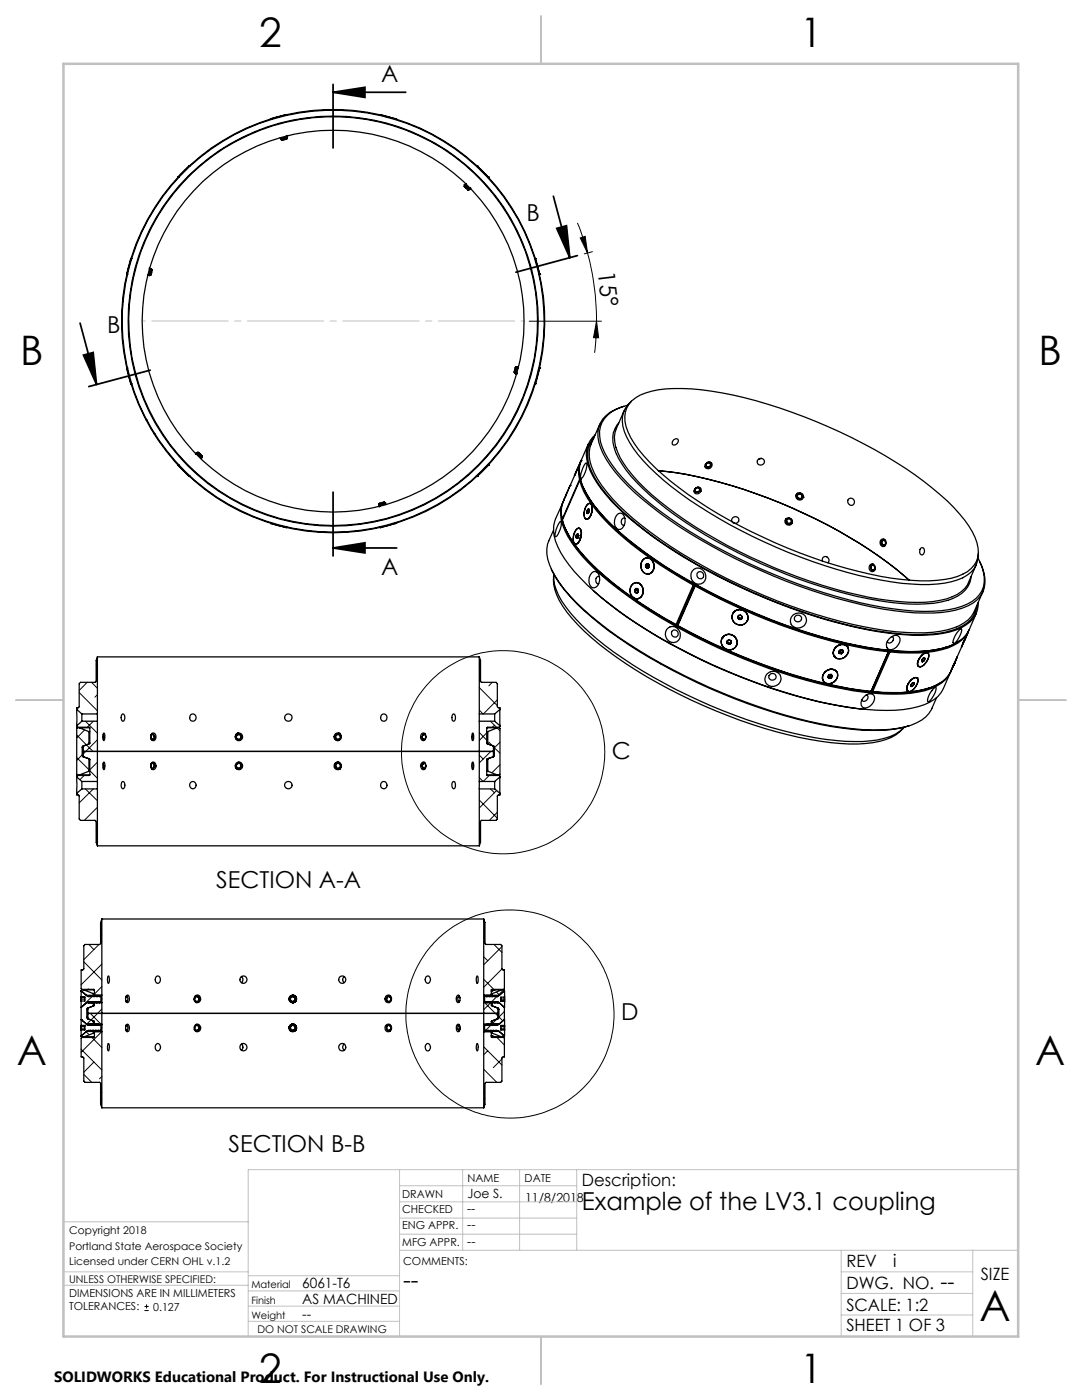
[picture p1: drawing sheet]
<svg xmlns="http://www.w3.org/2000/svg" width="216mm" height="279mm" viewBox="0 0 216 279" stroke-linecap="round" stroke-linejoin="round" font-family="sans-serif">
<g fill="none" stroke="#000" stroke-width=".2">
<path d="M115.2 44.5l2 6M115.8 47.5l1-.3 .4 3.3zM117.2 50.5a52.8 52.8 0 0 1 1.8 13.6M118.2 50.2l-1.6 .5M105.6 64.1h14.4M119 64.1l.5 3.3h-1.1zM119 64.1v2.4l-.4 3.9M15.8 138.2l3.6 3.7M17.4 136.2l-1.6 1.6M18.3 136.2l1.1 1.2M19.2 132.6l.2 .3M19.4 138.6l-.5 .5"/>
<path d="M95.6 137.2l3.6 3.6M95.6 132.8l.3 .2M95.9 134.1l-.3 .2M98.2 136.2l-.7 .7M99.2 139.7l-2.8 2.8M15.3 146.7l3.3 3.3M15.3 151.2l2.4 2.4M16.4 150.6l-1.1 1.2M16.8 154.8l-.9 .8M16.9 145.7l-1.6 1.6M17 157.4l2.4 2.4M17 143.9l2.4 2.4"/>
<path d="M17.7 153.8l-.1 .2M17.9 153.8l1.5 1.5M18.6 157.4l-2.8 2.8M18.6 143.9l-1.2 1.2M19.4 147.6l-2.8 2.9M19.4 152.1l-1.5 1.5M95.6 159.7l3.6 3.6M95.6 150.7l.8 .8M95.6 146.2l1.5 1.5M95.6 141.7l.8 .8M97.1 146.3l-1.5 1.5M97.4 145.9l-.1 .2"/>
<path d="M97.5 148.1l1 .9M97.6 154.8l-1.2 1.2-.8-.8M97.9 157.4l.8 .8M97.9 143.9l1.2 1.2M97.9 150l-2.3 2.3M98.6 149.2l1.2 1.1M98.7 144.7l-.5 .4M99.1 157.8l-3.5 3.5M99.2 145.3l.6 .5M99.7 141.3l.1 .1M99.8 148.1l-1.2 1.2M99.8 152.6l-1.7 1.6"/>
<path d="M19.2 164l.2 .3M19.4 161.1l-2.6 2.6M19.4 165.6l-.2 .2M95.6 168.7h.1M95.9 165.5l-.3 .2M99.2 162.1l-1.6 1.6M16.7 191.9l3.6 3.7M17.6 197.3l.1 .1M17.7 188.5l1 1M18.5 198.8l-2.3 2.2M18.5 198.3l.1 .1M18.6 198.6h.1"/>
<path d="M18.8 198.6h.1M19.8 188.5l-3.1 3M20.1 186.3l.2 .3M20.3 183.4h.1M20.3 187.9l-.2 .3M20.3 192.4l-4.1 4.1M20.3 196.9l-1.5 1.5M96.5 195.4l2 2M96.5 191l.8 .7M96.6 183.5l-.1 .1M96.8 187.8l-.3 .2M98.1 200l-.1 .1"/>
<path d="M98.6 188.5l1.6 1.6M99.1 198l.5 .5M99.2 198.8l-1.1 1.1M100.2 188.9l-3.7 3.6M100.2 193.4l-3.7 3.6M100.5 197.6l-1.1 1M16.2 209.4l4.1 4.1M16.7 214.4l1.6 1.6M17.2 205.9l.6 .6M18 202.2l2.1 2.2M18.3 207l2 2.1M18.7 211.9l-2 2.1"/>
<path d="M20.1 217.8l.2 .2M20.3 205.9l-4.1 4.1M20.3 201.4l-3.4 3.4M20.3 219.3l-.2 .3M20.3 214.8l-.4 .5M96.5 217.9l.3 .3M96.5 213.4l2.6 2.6M96.5 208.9l3.7 3.6M96.6 205.9l-.1 .1M96.7 200.1l2.6 2.6M96.8 219.2l-.3 .3M97.3 209.7l-.8 .8"/>
<path d="M97.9 200.1l-1.4 1.4M98 204.6l-1.1 1M98 205.9h.1M99.2 207l1.4 1.6M99.3 203.2l-1.1 1.1M99.6 203l.7 .7M100.2 211.3l-1.8 1.8M100.6 210.9h.1M100.6 201.9l-1 1.1M100.7 206.3l-.6 .6M28.8 261.5h.9M28.8 260.7h.9"/>
<path d="M29.2 260.3v.8"/>
<circle cx="100.4" cy="150.1" r="20.3"/>
<circle cx="101.7" cy="202.4" r="20.8"/>
</g>
<path d="M66.5 18.4l6.3-1v2zM66.5 18.4h14.5M66.5 16.8v12.7M110.4 39.2l3.3 12.2M111.1 45.6l1.9-.6 .7 6.4zM115.2 51l-12.3 3.3M16 64.5l3.3 12.2M16.7 70.9l1.9-.6 .7 6.4zM30 73.9l-12.3 3.3M66.5 98.2v12.7M66.5 109.4l6.3-1.1v2zM66.5 109.4h12.7" fill="none" stroke="#000" stroke-width=".35"/>
<path d="M203.2 233.4v32.1" fill="none" stroke="#c0c0c0" stroke-width=".2" stroke-dasharray="15.2 1.3 1.3 1.3" stroke-dashoffset="1.1"/>
<path d="M28.4 64.1h76.2" fill="none" stroke="#c0c0c0" stroke-width=".2" stroke-dasharray="15.2 1.3 1.3 1.3" stroke-dashoffset="-1.9"/>
<g fill="none" stroke="#c0c0c0" stroke-width=".2">
<path d="M79.7 233.4v33.3M79.7 239.9h35.4M79.7 236.6h35.4M92.3 233.4v16.1M103.7 233.4v16.1M115.1 233.4v16.1M203.2 233.4h-153.7v33.3M12.7 256.5h36.8M12.7 253.8h36.8M49.5 243.8h-36.8v22.9M49.5 254.6h30.2M49.5 257.6h30.2"/>
<path d="M79.7 249.5h123.5M79.7 246.3h35.4M79.7 243.1h35.4M167.9 249.5v17.2M167.9 258.1h26.2M167.9 253.8h26.2M194.1 249.5v17.2M49.5 263.7h30.2M49.5 260.7h30.2M68.1 266.7h86.8M167.9 262.4h26.2"/>
</g>
<path d="M108 3.2v9.5M3.1 139.7h9.6M203.2 139.7h9.5M108 266.7v9.6" fill="none" stroke="#c0c0c0" stroke-width=".25"/>
<path d="M12.7 12.7h190.5v254h-190.5z" fill="none" stroke="#c0c0c0" stroke-width=".5"/>
<g fill="#000">
<path d="M66.5 18.4l6.3-1v2zM66.5 109.4l6.3-1.1v2z"/>
<path d="M16.7 70.9l1.9-.6 .7 6.4zM111.1 45.6l1.9-.6 .7 6.4z"/>
<path d="M119 64.1l.5 3.3h-1.1zM115.8 47.5l1-.3 .4 3.3z"/>
</g>
<g fill="none" stroke="#000" stroke-width=".25">
<path d="M35.5 35.4h.1M37.7 33.1l-2.2 2.2M37.8 33.1h.1M54 23.7h.1M56 27.5h.1M56 27.8h.1M57.1 22.9h.1M57.1 22.9l-3.1 .8M57.1 27.2h.1M57.2 27.5l-.9 .4-.3-.1M57.2 27.5l.2 .1-1.2 .3 1-.1 .2-.2M57.2 27.5l-.9 .4"/>
<path d="M57.2 27.5h.1M57.3 27l-.2 .2M57.4 27.3l-1.4 .5 .2-.2-.2-.1M57.4 27.3l-.2 .2M57.4 27.3l-1.4 .5M57.4 27.3h.1M75.8 22.9h.1M75.8 22.9l3.2 .8M79 23.7h.1M92.6 36.9l.1 .2M92.6 36.9l1.2 .9M92.6 37.1l1 .8h-.3z"/>
<path d="M92.6 36.9h.1M92.7 36.9h.2M92.7 37.2l.8 .5M92.7 37.1l.8 .6M92.7 36.9l1.1 .9M92.9 36.7v.2M92.9 36.7h.1M92.9 36.9h.1M93.5 37.7l.3 .1M93.5 37.8l.1 .1M93.5 37.7v.1M93.7 37.5l.3 .1"/>
<path d="M95.2 33.1h.1M95.2 33.1l2.3 2.3M97.5 35.4h.1M25.3 54.7h.1M26.1 51.6h.1M26.1 51.6l-.8 3.1M29.5 54.9h.1M29.6 54.9l.1-.1 .1 .2M29.6 54.9h.1M29.8 53.5v.3M29.8 53.7l.1 .1M30.1 53.6l-.3 1.4"/>
<path d="M30.1 53.8l-.1 1.1-.2 .1M30.1 53.8l-.1-.2-.2 1.4M30.1 53.8h.1M30.2 53.8l-.1 1.1M30.3 53.7l-.1 .1M30.3 53.7l-.2 1.2M30.3 53.7l.1 .3-.3 .9M106.8 51.6h.1M106.8 51.6l.9 3.1M107.7 54.7h.1M25.3 73.4h.1M25.3 73.4l.8 3.2"/>
<path d="M26.1 76.6h.1M102.8 74.3l-.1 .1M102.8 74.3v.1M102.8 74.3l.1 .3M102.9 73.3l-.2 1.1-.1-.1zM102.9 73.3l.2-.1-.2 1.4M102.9 73.3l-.1 1M103.1 74.4l.1 .2M103.2 73.4v-.2l-.3 1.4M103.2 73.4h.1M103.4 73.3l-.2 .1M106.8 76.6h.1"/>
<path d="M107.7 73.4h.1M107.7 73.4l-.9 3.2M126.1 80a12.4 12.4 0 0 1 8.3-2.5 67.2 67.2 0 0 1 23.6 4.8 100.4 100.4 0 0 1 28 15.1 28.9 28.9 0 0 1 8.6 9.8 5.2 5.2 0 0 1-.8 6.3 10.8 10.8 0 0 1-6.8 2.3 52.7 52.7 0 0 1-18-2.3 103.1 103.1 0 0 1-35.2-17.4 28.5 28.5 0 0 1-8.5-9.9 5.4 5.4 0 0 1 .8-6.2zM29.1 83.8h.1M30.7 86.6h.1M35.5 92.8h.1M35.5 92.8l2.3 2.3M37.8 95.1h.1M39 90.6l.2 .1M39.2 90.4h.2M39.2 90.4l1.1 .9-.3-.1M39.2 90.4l1.1 .9"/>
<path d="M39.2 90.6v.1M39.4 90.3v.1M39.4 90.3h.3l.6 .7zM39.4 90.4h.1M39.4 90.5l.9 .5M39.4 90.4l.9 .6M40 91.3l.1 .2M40 91.2v.1M40.1 91.5h.1M40.3 91v.3M40.3 91.2v.1M95.2 95.1h.1"/>
<path d="M97.5 92.8h.1M97.5 92.8l-2.3 2.3M112.5 99.8h.1M112.5 99.8a5.2 5.2 0 0 0-.3 3.8M113 98.7l-.1 .3M113.8 96.9h.1M113.8 96.9l-1.3 2.9M114.6 94.9h.1M114.7 94.9l-2.2 4.9M115.1 93.8l-.3 .9M115.6 94.9l.2 .8M115.6 95.7h.2"/>
<path d="M115.6 95.7l-3.4 7.9M115.7 95.9a17.6 17.6 0 0 0 4.5 7.3 74.3 74.3 0 0 0 18.1 13.6M115.7 95.9l-3.5 7.9a17.6 17.6 0 0 0 4.5 7.3 72.5 72.5 0 0 0 18.2 13.5M115.8 95.8a17.6 17.6 0 0 0 4.5 7.3 72.5 72.5 0 0 0 18.2 13.6M115.8 95.7h.1M115.8 95.8l-.1 .1M115.8 95.8h.1M115.8 95.7l-.1 .1M115.9 92.1l-1.2 2.8M115.9 92a5.4 5.4 0 0 0-.3 3.7M116 91.9h.1M116 91.9l-1.4 3"/>
<path d="M116.5 97.5a27.7 27.7 0 0 0 7 8.7 105.5 105.5 0 0 0 33 18.5 82.5 82.5 0 0 0 25 5.4 23.8 23.8 0 0 0 7.4-.9M116.9 92.4h.1a3.7 3.7 0 0 1-1 3.1 2.31 2.31 0 0 1 .3-2zM117.4 88.6l-1.4 3.2a6.3 6.3 0 0 0 .3 5.3 30.8 30.8 0 0 0 8.8 10.3 110.4 110.4 0 0 0 34 18.2 77.3 77.3 0 0 0 22.5 4.4 18.4 18.4 0 0 0 9.7-2 5 5 0 0 0 2.1-2.3l1.4-3.3M118.5 87.4a6 6 0 0 0-.3 7.1 31.4 31.4 0 0 0 9.3 10.4 114.5 114.5 0 0 0 46.1 20.8 40.8 40.8 0 0 0 14.9 .5 10.4 10.4 0 0 0 5.2-2.5 5.1 5.1 0 0 0 1.2-2.9M118.7 86.8a5.3 5.3 0 0 0-1.4 5.9 24.7 24.7 0 0 0 7.6 10.1 105.3 105.3 0 0 0 30.5 17.7 83.9 83.9 0 0 0 27.6 6.3 20.3 20.3 0 0 0 8.8-1.5 5.3 5.3 0 0 0 3.4-5.1M119.7 84.6l-1.7 4a8 8 0 0 0 1.3 7.1 40.1 40.1 0 0 0 10.6 10.6 112.5 112.5 0 0 0 46.8 19.5l2.1 .3a28.5 28.5 0 0 0 11.5-.8 6.9 6.9 0 0 0 4.1-3.3l1.7-4M123.5 84.4a5.4 5.4 0 0 0-.5 6.2 28 28 0 0 0 8.3 9.6 103.2 103.2 0 0 0 37.4 18.3 51.7 51.7 0 0 0 17.6 1.9l1.4-.2a7.3 7.3 0 0 0 5.8-4l.2-1.1M124.5 81.1a6.6 6.6 0 0 0-5 4.2 8.4 8.4 0 0 0 1.5 6.4 40.6 40.6 0 0 0 10.6 10.6 115.4 115.4 0 0 0 44.6 19.3 38.7 38.7 0 0 0 14.6 .1 7 7 0 0 0 5.6-4.3 7.8 7.8 0 0 0-.9-5.3M124.5 82l-1.5 3.5a6.7 6.7 0 0 0 .7 5.8 33.9 33.9 0 0 0 9.5 10 105.2 105.2 0 0 0 42.2 18.3 32.8 32.8 0 0 0 13.5-.1 6.4 6.4 0 0 0 4.4-3.3l1.5-3.5M125.2 80.9a6.8 6.8 0 0 0-5.4 4.3 8.1 8.1 0 0 0 1.5 6.3 40.4 40.4 0 0 0 10.6 10.6 113.4 113.4 0 0 0 44.3 19.1 36.5 36.5 0 0 0 14.5 .2 7 7 0 0 0 5.6-4.3 8.2 8.2 0 0 0-1.1-5.7M126 80.1a5 5 0 0 0-1.4 6 25.1 25.1 0 0 0 7.7 9.7 99.3 99.3 0 0 0 32.2 17.1 67 67 0 0 0 20.9 3.8 14.8 14.8 0 0 0 7.6-1.9 4.8 4.8 0 0 0 2.2-4.5M131.4 93.9a90 90 0 0 1 29 8.6 85.8 85.8 0 0 1 21 13.3 97 97 0 0 0-35.3-18.9l-4.7-1.2a58.5 58.5 0 0 0-10-1.8z"/>
<path d="M134.3 87.9l.2-.2a.49 .49 0 0 1 .7-.1 .49 .49 0 0 1 0 .8l-.2 .2a.52 .52 0 0 1-.8 .1 .52 .52 0 0 1 .1-.8zM138.5 98a.6 .6 0 0 0 .8 .2 .6 .6 0 0 0 .2-.9 .54 .54 0 0 0-.6 .1 .54 .54 0 0 0-.2 .6M138.6 97.6l.1 .4M138.6 97.6a.68 .68 0 0 1 1.2-.1 .68 .68 0 0 1-.5 1 .59 .59 0 0 1-.7-.2 .59 .59 0 0 1 0-.7zM138.9 97.5a.42 .42 0 0 1 .7 .1 .42 .42 0 0 1-.5 .6 .35 .35 0 0 1-.4-.3 .35 .35 0 0 1 .2-.4zM139.5 97.4a.51 .51 0 0 0-.6 0 .51 .51 0 0 0-.2 .6M140.7 93.1l.2 .1h.5M140.7 93.2a.65 .65 0 0 0 .9 0 .65 .65 0 0 0 .1-.9 .55 .55 0 0 0-.8 .2 .55 .55 0 0 0 .3 .8l.2-.1M140.9 92.5a.66 .66 0 0 1 1.1-.1 .66 .66 0 0 1-.4 1.1 .59 .59 0 0 1-.8-.2 .59 .59 0 0 1 .1-.8zM141 92.6a.44 .44 0 0 1 .6-.2 .44 .44 0 0 1 .2 .6 .44 .44 0 0 1-.6 .2l-.3-.1zM141.6 92.4a.48 .48 0 0 0-.8 .2 .48 .48 0 0 0 .6 .6M141.8 92.3l.1 .3"/>
<path d="M151.9 91.5l-.5 .1M159 98.7v.5l.5 .3a.57 .57 0 0 1-.4-.7 .57 .57 0 0 1 .6-.4 .57 .57 0 0 1 .5 .6 .63 .63 0 0 1-.5 .6 .63 .63 0 0 1-.7-.4M159 98.7v.5M159 98.6h.1M159 98.6l.1-.1-.1 .2M159 98.6v.1M159.1 98.8a.5 .5 0 0 1 .7-.2 .5 .5 0 0 1 .3 .6M159.1 98.4l-.1 .3v.5M160.3 99.2h.1M160.3 99.1l-.4 .4M160.3 99v.2M169.3 99.6a.69 .69 0 0 1 1.2 .4 .69 .69 0 0 1-1 .8l-.3-.6z"/>
<path d="M54 104.4h.1M54 104.4l3.1 .9M57.1 105.3h.1M75.6 100.6l.2 .1M75.7 100.4l1-.2-1.1 .4zM75.8 100.7l-.2 .2M75.8 101l-.1 .2M75.8 105.3h.1M76.7 100.3l-.9 .4M76.8 100.6h.2M76.8 100.6l.1-.2-1.3 .5M76.8 100.5v.1"/>
<path d="M76.9 100.3h-.2l-.9 .3M76.9 100.3h.1M76.9 100.3l-1.3 .6M77 100.6h.1M77 100.6v.1M79 104.4h.1M79 104.4l-3.2 .9M110 113.6a25.4 25.4 0 0 0 6.5 8.2 96.3 96.3 0 0 0 27.5 16.6 91.5 91.5 0 0 0 28.1 7.3 25.2 25.2 0 0 0 9.4-.9M110.5 105.8a7.3 7.3 0 0 0-1.2 5.8 22.8 22.8 0 0 0 7.1 10 98 98 0 0 0 27.7 16.7 91.5 91.5 0 0 0 28.2 7.3 23.2 23.2 0 0 0 10.7-1.4 5.7 5.7 0 0 0 2.9-2.8l1-2.2M110.5 115v.6a9 9 0 0 0 1.8 5.4 41.4 41.4 0 0 0 10.8 10.2 104.1 104.1 0 0 0 40.6 16.7 28.3 28.3 0 0 0 13.1-.3 7.1 7.1 0 0 0 3.4-2.2M110.5 114.6a8.3 8.3 0 0 0 1.6 5.3 46.7 46.7 0 0 0 14.1 12.7 104.5 104.5 0 0 0 38.6 15 27.4 27.4 0 0 0 12.8-.6 7.4 7.4 0 0 0 2.8-1.9M111.8 104.1l.1-.1a3.4 3.4 0 0 1-1 3.1h-.1a4.4 4.4 0 0 1 1-3z"/>
<path d="M112.1 103.1a14.7 14.7 0 0 0 4.1 7.7 63.9 63.9 0 0 0 15.5 12.2 115.1 115.1 0 0 0 38.6 14.7 36.5 36.5 0 0 0 14.2 0 10.1 10.1 0 0 0 3.3-1.5M112.2 103.6v.2M112.3 100.4a10.5 10.5 0 0 0-1.8 5.5 12.9 12.9 0 0 0 3.1 6.9 61.9 61.9 0 0 0 16.5 13.6 116 116 0 0 0 38.8 14.7 34.9 34.9 0 0 0 14.3-.1 7.1 7.1 0 0 0 5-3.6l1.5-3.2M112.3 100.2a6.7 6.7 0 0 0 .4 5.7 31.4 31.4 0 0 0 9 10.4 113.6 113.6 0 0 0 48.6 21.6 36.9 36.9 0 0 0 14.3-.1 7.4 7.4 0 0 0 5.1-3.7M112.9 105.7a25.9 25.9 0 0 0 6.5 8.2 83.2 83.2 0 0 0 15.6 10.9M114.8 108.5v.1M114.9 107.2l.2 .2M114.9 107.2l.7 .2 .1 .2M115 105.7l.5-.3a1.83 1.83 0 0 1 .2 2.4 .87 .87 0 0 1-1 .7 2.43 2.43 0 0 1 .3-2.8zM115 106.8l-.1 .4M115 106.8l.6 .1M115.2 105.5l.3-.1a1.71 1.71 0 0 1 .3 2.2 1.02 1.02 0 0 1-1 1 1.82 1.82 0 0 1-.1-2.4z"/>
<path d="M115.3 106.5l-.3 .3M115.3 106.5l.1 .3M115.3 107.2l-.2 .2M115.4 106.8l-.1 .4M115.4 106.9l-.1 .3M115.5 105.4h.1M115.9 105.7a2.47 2.47 0 0 1-.9 2.9h-.1M117 103.6h.1M117.1 100.8l.5-.3a.89 .89 0 0 1 .5 1.1v.6a1.6 1.6 0 0 1-1.2 1.4 2.23 2.23 0 0 1 .2-2.8zM117.1 102.1l.1 .3M117.1 102.1l.4 .1M117.3 101.7l-.2 .4"/>
<path d="M117.3 101.7h.2M117.4 102.4h-.2M117.4 100.5l.3-.1a1.72 1.72 0 0 1 .3 2.3 1.21 1.21 0 0 1-1 .9 1.94 1.94 0 0 1-.1-2.4zM117.5 101.6l-.2 .1M117.5 101.6v.4M117.5 101.6v.3M117.5 102l-.1 .4M117.7 100.5h.1M117.9 100.6h.1M118.1 114.3a.83 .83 0 0 1 .8-.2 .83 .83 0 0 1 .6 .7 1.98 1.98 0 0 1-.9 2.5 1.43 1.43 0 0 1-1-2.1zM118.1 100.9a2.3 2.3 0 0 1-1.1 2.7M118.4 117.9a98.2 98.2 0 0 0 27.4 16.4 93.6 93.6 0 0 0 26.8 7.3"/>
<path d="M119.6 115.1l-.1-.1a.71 .71 0 0 0-.6 .8 .71 .71 0 0 0 .6 .7M123.3 102.6l.4-.2a1.52 1.52 0 0 1 .9 2.2 1.05 1.05 0 0 1-1.5 .9 2.03 2.03 0 0 1 .2-2.9zM124.7 103.5l-.2-.1a.71 .71 0 0 0-.6 .7 .71 .71 0 0 0 .7 .7M126.3 116.6a1.3 1.3 0 0 1 1.3-.2 1.3 1.3 0 0 1 .7 1.2 1.38 1.38 0 0 1-.3 1.5 1.38 1.38 0 0 1-1.6 .2 1.84 1.84 0 0 1-.1-2.7zM126.3 116.5a1.3 1.3 0 0 1 1.4 0 1.3 1.3 0 0 1 .6 1.2 1.4 1.4 0 0 1-1.6 1.8 1.76 1.76 0 0 1-.4-3zM126.6 117.8l.2 .5M126.8 118.3h.4M126.9 117.5l-.3 .3M126.9 117.5h.3M126.9 116.3a1.64 1.64 0 0 1 1.4 1.4 1.64 1.64 0 0 1-1.1 1.8M127.1 117.8l.1 .4-.4 .1M127.1 117.8h-.5"/>
<path d="M127.2 117.5l.2 .5M127.2 117.5l-.1 .3M127.4 118l-.2 .3M128.2 111.9a1.21 1.21 0 0 1 1.2-.6 1.21 1.21 0 0 1 1 1 1.47 1.47 0 0 1-.1 1.6 1.47 1.47 0 0 1-1.5 .6 1.82 1.82 0 0 1-.6-2.6zM128.4 111.6a1.29 1.29 0 0 1 1.4-.1 1.29 1.29 0 0 1 .7 1.1 1.34 1.34 0 0 1-.8 1.8 1.34 1.34 0 0 1-1.7-.8 1.86 1.86 0 0 1 .4-2zM128.8 112.7l.1 .5M128.9 113.2l.3 .2M129 111.3a1.64 1.64 0 0 1 1.5 1.5 1.64 1.64 0 0 1-1.1 1.7M129.2 112.5l.3 .2M129.2 112.5l-.4 .2M129.3 112.7h-.5M129.3 112.7v.4"/>
<path d="M129.3 113.1l.1 .1M129.3 113.1l-.4 .1M129.3 114.5h.1M129.4 112.6l-.1 .1M129.5 112.7v.4M129.5 113.1l-.3 .3M138.1 113.9a1.59 1.59 0 0 1 2.2-.1 1.59 1.59 0 0 1 .4 2.1 1.58 1.58 0 0 1-2.3 .3 1.58 1.58 0 0 1-.3-2.3zM138.3 116.8l-3.4 7.8M138.5 116.7l-.2 .1M138.5 116.7l-3.5 8.1M138.6 116.6l-.1 .1M138.7 116.8a111.9 111.9 0 0 0 36.5 12.9l2.1 .2"/>
<path d="M138.7 116.9a112.6 112.6 0 0 0 36.5 12.9l2.1 .3v-.2M138.7 116.8v.1M138.7 116.9l-3.4 7.9M138.7 116.8l-3.6 8.1M138.8 116.7l-.1 .1M156.7 103.8a.63 .63 0 0 0 .8 .8 .63 .63 0 0 0 .3-1l-.5-.1-.3 .2-.1 .3M156.8 103.5l-.1 .3zM156.8 103.5l.2 .5M156.9 104l.2 .3M157 103.5l-.2 .3 .3 .5M157.7 103.5a.5 .5 0 0 0-.7 .1 .5 .5 0 0 0 .1 .7M158.1 104.2l-.4 .3"/>
<path d="M158.1 104.2h.1M164.1 111.9a.69 .69 0 0 1 .9-.8 .69 .69 0 0 1 .2 1.2M173.7 112.6a.72 .72 0 0 1 1 .6 .72 .72 0 0 1-.8 .9l-.5-.6 .1-.5zM173.8 112.9l.4-.3-.4 .3v.5v-.2a.41 .41 0 0 1 .2-.4 .41 .41 0 0 1 .5 .1M173.8 112.9a.61 .61 0 0 0 0 .7 .61 .61 0 0 0 .7 .2M174.2 112.8l.4 .2M174.2 112.6l-.4 .3M175.8 107.7a.69 .69 0 0 1 1 .5 .69 .69 0 0 1-.9 .8l-.3-.7zM175.9 108.3v.2a.59 .59 0 0 0 .6 .5M176.4 107.6l-.3 .2-.2 .5M176.7 107.9a.52 .52 0 0 0-.8 .2 .52 .52 0 0 0 .5 .7l-.4-.1-.1-.4M183.8 109.3a.72 .72 0 0 1 .7 .6 .72 .72 0 0 1-.3 .8 .62 .62 0 0 1-.7-.3 .62 .62 0 0 1 .1-.8z"/>
<path d="M19.4 131.1h76.2M19.4 131.1l-.2 .7v4.2l-.2 .2h-2.9l-.3 .3v4.6l-.5 .2v.3M19.4 131.1v11.4M95.6 131.1l.3 .7v4.2l.1 .2h3l.2 .3v4.5l.2 .3h.4v.3M95.6 131.1v11.4M133 125.6a1.56 1.56 0 0 1 2.7 .5 1.56 1.56 0 0 1-1.7 2.1 1.74 1.74 0 0 1-1-2.6zM134.9 124.6l.1 .2M135.1 124.9a112.7 112.7 0 0 0 36.6 12.9l2.1 .2M135.3 124.8a116.4 116.4 0 0 0 34.2 12.6l4.3 .6M135.3 124.8l-.2 .1M135.3 124.6l-.3 .2M144 127.4h.1"/>
<path d="M144 127.4a1.62 1.62 0 0 1 2.2-.6 1.62 1.62 0 0 1 .7 2.1M145.1 128v.4M145.1 128.4l.5 .2M145.2 127.9v.3M145.2 128.2l-.1 .2M145.2 128.2l.5 .2M145.4 127.7l-.3 .3M145.4 127.7l.4 .2M145.7 128.4l-.1 .2M145.8 127.9l.1 .4M145.9 128.3l-.3 .3M145.9 128.2l-.2 .2"/>
<path d="M146.2 122.5h.1M146.2 122.5a1.61 1.61 0 0 1 2.1-.7 1.61 1.61 0 0 1 .8 2.1M147.2 123.2l.3 .4M147.3 123l-.1 .2M147.3 123l.3 .4M147.4 122.8l-.2 .4M147.4 122.8l-.1 .2M147.6 123.4l-.1 .2M147.8 122.8h-.4M147.8 122.8l.3 .4M147.9 123.5l-.4 .1M148 123.3l-.4 .1"/>
<path d="M148.1 123.2l-.2 .3M149.1 123.9h.1M153 134.6a1.53 1.53 0 0 1 2.4-.2 1.53 1.53 0 0 1-.5 2.4 1.51 1.51 0 0 1-1.9-.3 1.51 1.51 0 0 1 0-1.9zM158.3 122.7a1.54 1.54 0 0 1 2.1 0 1.54 1.54 0 0 1 .1 2.1 1.56 1.56 0 0 1-2 .3 1.56 1.56 0 0 1-.6-1.9zM164.3 135.9v.1M164.6 134.1a1.5 1.5 0 0 1 2.5 .2 1.7 1.7 0 0 1-.8 1.9 1.7 1.7 0 0 1-2-.3 1.47 1.47 0 0 1 .3-1.8zM164.7 134.1a1.34 1.34 0 0 1 2-.3 1.34 1.34 0 0 1 .1 2 1.47 1.47 0 0 1-1.5 .6 1.47 1.47 0 0 1-1.2-1v-.5zM165.2 135.1l.2 .3M165.4 134.7l-.2 .4M165.6 135h-.4M165.6 135l.2 .3M165.8 135.3l-.4 .1"/>
<path d="M165.9 134.6l.2 .3M165.9 134.6l-.5 .1M166.1 134.9l-.3 .4M166.1 134.9l-.3-.3-.2 .4M166.5 131h.1M166.8 129.2a1.42 1.42 0 0 1 1.5-.6 1.42 1.42 0 0 1 1 1.3 1.71 1.71 0 0 1-1.1 1.4 1.71 1.71 0 0 1-1.8-.3 1.47 1.47 0 0 1 .4-1.8zM166.9 129a1.34 1.34 0 0 1 2-.1 1.34 1.34 0 0 1 0 2 1.38 1.38 0 0 1-1.7 .6 1.38 1.38 0 0 1-.9-1.6zM167 134.1a1.67 1.67 0 0 0-2.1-.2 1.67 1.67 0 0 0-.6 2M167.4 130l.1 .4M167.4 130.1h.2M167.5 130.4l.4 .1M167.6 130.1l.3 .4"/>
<path d="M167.7 129.7l.4 .1M167.7 129.7l-.3 .3M168 129.7v.1M168 129.8l.2 .3M168 129.8l-.4 .3M168.1 129.8l.1 .3M168.2 130.1l-.3 .4M169.1 129.1h.1M169.1 129.1a1.66 1.66 0 0 0-2.1-.2 1.66 1.66 0 0 0-.5 2.1M172.5 138.9a1.12 1.12 0 0 1 1.1-.5 1.12 1.12 0 0 1 .9 .8 2.1 2.1 0 0 1-2.2 2.1 1.42 1.42 0 0 1 .2-2.4zM172.8 138.7a.64 .64 0 0 1 .4 .8 .64 .64 0 0 1-.7 .4 .38 .38 0 0 1-.5-.2M173.8 138h.1"/>
<path d="M174.1 138h-.2M177.2 129.8l.1 .1M177.3 129.9l-3.5 8.1M177.4 127.5a1.47 1.47 0 0 1 2-.4 1.87 1.87 0 0 1-1.5 2.5 .99 .99 0 0 1-1-.5 .99 .99 0 0 1 .2-1.1zM177.4 129.8l.1 .1M177.5 129.9l.1 .2M177.5 129.9l-3.6 8.1M177.6 130.1l-3.5 7.9M177.9 127.1h.3a.74 .74 0 0 1-.2 1 .74 .74 0 0 1-.9 0v-.1M181.1 137.9h.1M181.1 137.9l.1 .1M181.8 135.7a.95 .95 0 0 1 1.3-.4 2.52 2.52 0 0 1-1.6 2.7h-.3a1.01 1.01 0 0 1-.1-1.4z"/>
<path d="M181.8 136.7v.3M181.8 136.7l.3 .2M181.8 136.6v.1M181.9 135.6l.4-.2 .6-.1a.91 .91 0 0 1 .1 1.3 2.35 2.35 0 0 1-1.6 1.4l-.3-.1a1.98 1.98 0 0 1 .8-2.3zM182 136.4l.4 .2M182.1 136.3l-.3 .4M182.1 136.9l-.3 .1M182.1 136.3l-.1 .1M182.4 136.6l-.3 .3M182.4 136.3v.3M182.4 136.3h-.3M182.5 135.3a2.59 2.59 0 0 0-1.6 2.4l.2 .2"/>
<path d="M183 135.3h.1M183.3 133h.1M183.9 131.9l.1 .2M183.9 130.8a.96 .96 0 0 1 1.3-.4 2.4 2.4 0 0 1-1.2 2.6l-.6 .1a.96 .96 0 0 1-.1-1.4zM183.9 130.8a.94 .94 0 0 1 1.3-.4 2.21 2.21 0 0 1-1.2 2.6h-.7a1.73 1.73 0 0 1 .6-2.2zM184 131.6l.4 .3M184.1 131.5l-.2 .4M184.3 131.3l.2 .2M184.4 131.9l-.4 .2M184.4 131.3l-.3 .2M184.4 131.3l.1 .2M184.5 130.4a2.7 2.7 0 0 0-1.4 2.4l.2 .2"/>
<path d="M184.5 131.5l-.1 .4M184.8 130.2l-.1 .1M185.1 130.4h.1M185.3 137.3a26.7 26.7 0 0 1-11.4 .7M186.2 137.5l.5-.3a2.24 2.24 0 0 1-.6 2 1.27 1.27 0 0 1-1 .9l.1-1zM189.7 134.1a6.4 6.4 0 0 1-4 3.1 27.9 27.9 0 0 1-11.6 .8M189.7 134.1h.1M190.1 132.9l-.1 .3M190.3 132.9l.7-1.8-1.3 3 .5-1M190.3 132.7h.1M190.3 132.6v.1M190.5 132.3l.1-.1-.4 .8 .1-.3"/>
<path d="M190.5 132.3l-.2 .4M190.5 132.3h.1M190.5 132.3v.1M191 131.1l-1.3 3M191 131.1h.1M191.4 128a12.9 12.9 0 0 1-6.5 2 35.6 35.6 0 0 1-7.4-.1M191.4 125.7l.4-.1a3.8 3.8 0 0 1-1.5 2.8l-.2-.2 .2-.7 .5-1zM191.8 129.1h.1M191.9 129.1l-.9 2M192.3 128l-.1 .2M192.4 127.9h.1M192.6 127.5h.1"/>
<path d="M192.6 127.5l.1-.3-.4 .9 .1-.2M192.6 127.5l-.2 .4M193.1 126.2l-1.3 2.9M193.1 126.2h.1M193.2 126.2l-1.3 2.9zM193.3 125.9l-.2 .3M193.3 125.8a6.7 6.7 0 0 1-4.2 3.5 27.9 27.9 0 0 1-11.5 .8M15.3 141.6v3.3M15.3 144.9l.1 .2 2.5 .1v3.1l-1.2 .5M15.3 155v3.3M15.3 158.3v.3l.5 .2v4.6l.3 .3h2.9l.2 .2v4.2l.2 .7M15.3 141.6l1 .9"/>
<path d="M15.3 155l1 1M15.8 154.7h2.1M15.8 145.2h2.1M15.8 145.2h-.4l-.1 .2v9.1l.1 .2h.4M15.8 145.2l1.9 .8M16.3 142.5v1.4M16.3 156v1.4M16.3 143.9l-1 1M16.3 143.9h3.1M16.3 142.5h3.1M16.3 157.4l-1 .9M16.3 157.4h3.1"/>
<path d="M16.3 156h3.1M16.4 150.8l.2 .2M16.4 150.8h.2M16.4 149.1h.2M16.4 149.1v1.7M16.6 148.9l-.2 .2M16.6 151h.1M16.6 151l1.1 .5M16.6 148.9h.1M16.7 148.8l-.1 1 .2 .2M16.8 150h81.5M16.8 150l-.2 .1 .1 1 1.2 .5v3.1l-2.5 .1-.1 .2"/>
<path d="M17.7 153.9h.2M17.7 146h.2M17.7 151.5h.2M17.7 148.3h.2M17.7 153.9l-1.9 .8M17.7 146v2.3M17.7 151.5v2.4M17.7 148.3l-.1 .2-1 .4M19.4 142.5v1.4M19.4 156v1.4M19.4 143.9v12.1M19.4 157.4v11.4"/>
<path d="M20.6 146.6v.9M20.6 152.4v.9M20.7 146.3a1.23 1.23 0 0 1 0 1.5l-.2-.6zM20.7 152.1l.1 .2a1.44 1.44 0 0 1-.1 1.3 1.78 1.78 0 0 1 0-1.5zM24.3 156.1l.1-.1a.75 .75 0 0 1 .6 .6 .75 .75 0 0 1-.3 .7l-.1 .1a.83 .83 0 0 1-.3-1.3zM24.3 142.6l.1-.1a.82 .82 0 0 1 .1 1.4 .96 .96 0 0 1-.2-1.3zM30.1 152.9l.1 .3M30.1 152.8l.1 .4M30.1 152.8a.38 .38 0 0 1 .3-.5 .38 .38 0 0 1 .4 .4l-.1 .6-.4 .2M30.1 153.1l.1 .1M30.1 147.4l.3 .2 .3-.1-.3 .1zM30.1 146.6a.51 .51 0 0 1 .7 .1 .51 .51 0 0 1-.1 .7l-.3 .3"/>
<path d="M30.2 146.4l.3 .1M30.3 152.3a.61 .61 0 0 1 .7 0 .61 .61 0 0 1 .1 .8 .54 .54 0 0 1-.6 .5 .54 .54 0 0 1-.4-.7zM30.3 152.4a.41 .41 0 0 1 .5 .4 .41 .41 0 0 1-.5 .4l-.2-.3zM30.3 146.4a.66 .66 0 0 1 .8 .2 .66 .66 0 0 1-.1 .9 .54 .54 0 0 1-.7 .3 .54 .54 0 0 1-.2-.8zM30.3 152.3l-.2 .2M30.4 152.2l.2 .1M30.7 147.5l-.4 .2M30.8 147.1h.1M30.8 152.8h.1M47 152.8l.4 .5M47 147.4l.3 .2h.4M47.1 153.2a.61 .61 0 0 0 .8 .2 .61 .61 0 0 0 .2-.8 .61 .61 0 0 0-.8-.2l-.2 .5 .3 .4"/>
<path d="M47.1 146.5a.66 .66 0 0 1 .8 0 .66 .66 0 0 1 .3 .7M47.4 146.4h.1M47.4 153.5h.1M47.4 153.5h-.1M47.4 146.4h-.1M47.5 146.3l.1 .1M47.5 146.4l-.4 .1M47.6 152.1a.69 .69 0 0 1 .6 .7 .69 .69 0 0 1-.7 .7M47.6 146.6a.5 .5 0 0 0-.5 .5 .5 .5 0 0 0 .6 .5M47.6 152.3a.5 .5 0 0 0-.5 .4 .5 .5 0 0 0 .3 .6M47.7 147.6a.56 .56 0 0 1-.6-.6 .56 .56 0 0 1 .6-.5 .56 .56 0 0 1 .5 .6 .64 .64 0 0 1-.8 .6M47.8 153.4l-.3 .1"/>
<path d="M66.9 147.4l.4 .4 .4-.1M67.1 152.3l-.2 .5 .2 .4a.56 .56 0 0 1 .3-1 .56 .56 0 0 1 .7 .7 .63 .63 0 0 1-.8 .6 .63 .63 0 0 1-.5-.8M67.1 152.3l.4-.2a.72 .72 0 0 0-.7 .6M67.1 152.3l-.3 .4M67.4 153.5l.2 .1M67.5 152.3l.2 .1 .3 .3M67.5 146.4h.1M67.6 153.5h.1M67.6 146.3l-.4 .3M67.6 152.1l-.4 .2M67.6 146.4h.2M67.7 146.4h.1"/>
<path d="M67.8 153.5h-.2M67.8 153.4l-.2 .1M67.9 146.5a.7 .7 0 0 0-.9 .1 .7 .7 0 0 0-.1 .8M68.1 147.2a.6 .6 0 0 0-.4-.8 .6 .6 0 0 0-.7 .5 .6 .6 0 0 0 .5 .7l.2-.1-.4 .2-.4-.3M76.1 142.7a.66 .66 0 0 1 1 .1 .66 .66 0 0 1-.1 .9 .66 .66 0 0 1-1-.1v-.4zM84.1 152.3a.61 .61 0 0 1 .8 0 .61 .61 0 0 1 .1 .8 .54 .54 0 0 1-.6 .5 .54 .54 0 0 1-.5-.7zM84.2 146.4a.66 .66 0 0 1 .8 .2 .66 .66 0 0 1-.1 .9 .54 .54 0 0 1-.7 .3 .54 .54 0 0 1-.3-.8zM84.3 152.4v.3a.63 .63 0 0 0 .5 .8M84.4 152.4a.44 .44 0 0 1 .6 .3 .44 .44 0 0 1-.3 .6l-.4-.2zM84.5 146.6a.44 .44 0 0 1 .4 .5 .44 .44 0 0 1-.4 .4l-.2-.3zM84.7 152.1l-.4 .3M84.8 146.4l-.4 .3"/>
<path d="M84.8 152.3a.56 .56 0 0 0-.5 .4 .56 .56 0 0 0 .2 .6l-.2-.3v-.6M84.9 146.5a.53 .53 0 0 0-.7 .4 .53 .53 0 0 0 .5 .7l-.3-.1-.1-.4v.4l.4 .2M90.3 156.1l.2-.1a.89 .89 0 0 1 0 1.4l-.3-.6zM90.3 142.6l.2-.1a.86 .86 0 0 1 0 1.4 .96 .96 0 0 1-.2-1.3zM94.3 152.1l.1 .2a1.44 1.44 0 0 1-.1 1.3 1.78 1.78 0 0 1 0-1.5zM94.3 146.3a1.55 1.55 0 0 1 0 1.5 1.5 1.5 0 0 1 0-1.5zM94.5 146.6l-.1 .5 .1 .4M94.5 152.4v.9M95.6 142.5v1.4M95.6 156v1.4M95.6 143.9v12.1M95.6 157.4v11.4"/>
<path d="M95.6 143.9h3.1M95.6 142.5h3.1M95.6 157.4h3.1M95.6 156h3.1M97.1 146h.2M97.1 153.9h.2M97.2 145.2h2M97.2 154.7h2M97.2 151.5h.1M97.2 148.3h.1M97.3 153.9l1.9 .8M97.3 148.3l.1 .2 1.1 .4"/>
<path d="M97.3 146v2.3M97.3 151.5v2.4M98.3 150l.2 .1-.1 1-1.3 .5v3l.2 .2h2.3l.2 .2M98.4 148.8l.1 1-.2 .2M98.4 148.9h.1M98.4 151h.1M98.5 150.8h.1M98.5 149.1h.1M98.5 148.9l.1 .2M98.5 151l-1.2 .5M98.6 150.8l-.1 .2M98.6 149.1v1.7"/>
<path d="M98.7 142.5v1.4M98.7 156v1.4M98.7 143.9l1.1 1M98.7 157.4l1.1 .9M99.2 145.2l-1.9 .8M99.2 145.2h.4l.2 .2v9.1l-.2 .2h-.4M99.8 141.6v3.3M99.8 144.9l-.2 .2h-2.3l-.2 .2v3l1.3 .5M99.8 155v3.3M99.8 158.3v.3h-.4l-.2 .3v4.5l-.2 .3h-3l-.1 .2v4.2l-.3 .7M99.8 141.6l-1.1 .9M99.8 155l-1.1 1"/>
<path d="M19.4 168.8h76.2M16.2 199.8h.1M16.2 199h.1M16.2 198.9v.1M16.2 199v.4M16.2 199.4v.4M16.2 197.8h.1M16.2 199h.7v.8h-.7M16.2 199.4h.7M16.2 199.8v4.8M16.2 197.7l1.1 .9M16.2 197.8l1.1 .8"/>
<path d="M16.7 197.6h2.1M16.7 197.6l-.5 .1v1.2M16.7 197.6l1.9 .7M17.3 198.6l.3 .3 .1-.2M17.3 198.6h1.3M17.7 199.9l-.1 .2M17.7 198.7h.1M17.7 199.9h.1M17.8 199.9l.2 .2M17.8 198.7l.1 .2 .2-.2M18.1 199.9l-.1 .2M18.1 199.9l.1 .2"/>
<path d="M18.1 198.7l.1 .2M18.1 198.7h.1M18.2 198.9h.1M18.4 199.9l-.1 .2M18.4 199.9l.2 .2M18.4 198.7l-.1 .2M18.4 198.7l.2 .2 .1-.2M18.4 198.7h.1M18.6 198.3h.2M18.6 198.6v.2M18.6 198.3v.3M18.7 199.9l-.1 .2"/>
<path d="M18.7 199.9l.2 .2M18.7 198.7l.2 .2 .1-.2M18.7 198.7h.1M18.8 198.6v.2M18.8 198.6h1.5M19 199.9l-.1 .2M19 199.9l.2 .2M19 198.7l.2 .2M19 198.7h.1M19.2 198.9h.1M19.3 199.9l-.1 .2M19.3 198.7l-.1 .2"/>
<path d="M19.3 198.7h.1M19.3 199.9h.1M19.4 199.9l.1 .2M19.4 198.7l.1 .2 .1-.2M19.6 199.9l-.1 .2M19.6 199.9l.2 .2M19.6 198.7l.2 .2 .2-.2M19.6 198.7h.1M20 199.9l-.1 .2M20 198.7l.1 .2v.9l-.1 .1M20 198.7h.1M20 198.7l-.1 .1"/>
<path d="M20.3 183.4l-.2 .7v4.2l-.2 .2h-2.9l-.3 .2v4.7l-.2 .2h-.3v3.7l.1 .1h2.4l.1 1.2M20.3 183.4h76.2M20.3 198.6v1.5M20.3 183.4v15.2M21.6 194.8a1.23 1.23 0 0 1 0 1.5l-.2-.6zM25.1 199.1l.1-.2a.46 .46 0 0 1 .3 .5 .46 .46 0 0 1-.3 .4l-.1-.1M25.2 198.7l.3-.1a.96 .96 0 0 1-.1 1.5 1.07 1.07 0 0 1-.2-1.4zM25.2 198.8l.2 .2M25.3 199.9l-.1 .1M25.4 199.8l-.2 .2M31.2 194.9a.64 .64 0 0 1 .8 .2 .64 .64 0 0 1-.1 .8 .51 .51 0 0 1-.6 .3 .51 .51 0 0 1-.3-.7zM38.7 199.4l.2 .4 .3 .1"/>
<path d="M38.8 199.7a.53 .53 0 0 0 .8 0 .53 .53 0 0 0-.2-.8l.3 .3v.6M38.8 198.9a.62 .62 0 0 1 .8 .1 .62 .62 0 0 1 .1 .8M39 198.7a.7 .7 0 0 1 1 .3 .7 .7 0 0 1-.2 .9 .7 .7 0 0 1-1-.2v-.6zM39.1 198.7h.2M39.7 199.8l-.5 .3M48.2 194.9a.78 .78 0 0 1 0 1.2M57.9 198.9a.74 .74 0 0 1 .8-.2 .74 .74 0 0 1 .5 .7M58.4 198.7h.1M58.4 198.7a.71 .71 0 0 1 .8 .7 .71 .71 0 0 1-.8 .7M58.8 199a.56 .56 0 0 1 0 .8 .56 .56 0 0 1-.8 0 .56 .56 0 0 1-.1-.7 .67 .67 0 0 1 1-.2 .67 .67 0 0 1 0 1.1M58.8 199l.3 .5-.2 .5M58.8 199l.1 .2a.48 .48 0 0 1-.5 .7 .49 .49 0 0 0 .5-.5 .49 .49 0 0 0-.5-.5l.4 .1 .1 .4"/>
<path d="M59.1 199.4a.71 .71 0 0 0-1.1-.6 .71 .71 0 0 0 0 1.2 .71 .71 0 0 0 1.1-.5 .71 .71 0 0 0-.8-.8 .71 .71 0 0 0-.5 1 .71 .71 0 0 0 1.1 .3M59.1 199.4a.71 .71 0 0 0-.7-.7 .71 .71 0 0 0-.7 .7 .71 .71 0 0 0 .7 .7M59.1 199.4a.71 .71 0 0 0-1.1-.6 .71 .71 0 0 0 0 1.2 .71 .71 0 0 0 1.1-.5 .71 .71 0 0 0-.6-.8 .71 .71 0 0 0-.8 .7 .71 .71 0 0 0 .7 .7M68.7 194.9a.73 .73 0 0 0 0 1.2M77 198.9a.68 .68 0 0 1 1 0 .68 .68 0 0 1-.1 1 .68 .68 0 0 1-1-.2l-.1-.3zM77.2 199.7l.2 .3 .3 .1M77.8 198.9a.51 .51 0 0 1 .2 .5 .51 .51 0 0 1-.4 .5M77.8 198.9l.3 .3M77.8 198.7l-.3 .1M77.9 198.8a.57 .57 0 0 0-.8 .5 .57 .57 0 0 0 .8 .5 .54 .54 0 0 0-.1-.9M85.1 194.9a.68 .68 0 0 1 .8 .3 .68 .68 0 0 1-.2 .9 .59 .59 0 0 1-.7-.1 .59 .59 0 0 1-.1-.7zM91.2 198.7l.3-.1a.99 .99 0 0 1-.1 1.5 1.01 1.01 0 0 1-.2-1.4z"/>
<path d="M91.4 199v.7l.1 .1 .3-.1M91.4 199l.2-.1 .2 .2M91.4 199.8l.3 .1M91.7 198.8l-.3 .2M95.1 194.8h.2l.1 .3a.91 .91 0 0 1-.2 1.1l-.2-.5zM96.5 183.4l.3 .7v4.2l.2 .2h2.9l.3 .2v4.7l.4 .2v3.7l-.1 .1h-2.4l-.1 1.2M96.5 198.6v1.5M96.5 183.4v15.2M96.5 198.6h1.5M97 198.9l-.1-.2-.2 .2v.9l.3 .3M97 198.9h.1M97.2 198.7l-.2 .2"/>
<path d="M97.2 199.9l-.2 .2M97.2 198.7h.1M97.2 199.9h.1M97.2 198.7l.2 .2M97.2 199.9l.1 .2M97.5 198.7l-.1 .2M97.5 198.7l.1 .2M97.5 198.7h.1M97.6 198.9h.1M97.8 198.7l-.1 .2M97.8 198.7l.2 .2M97.8 198.7h.1"/>
<path d="M98 198.3h.2M98 198.6v.2M98 197.6h.7M98.1 198.7l-.1 .2M98.1 199.9l-.1 .2M98.1 198.7h.1M98.1 199.9h.1M98.1 198.7l.2 .2M98.1 199.9l.2 .2M98.2 198.6v.2M98.2 198.6h1.4M98.2 198.3v.3"/>
<path d="M98.4 198.7l-.1 .2M98.4 198.7l.2 .2M98.4 198.7h.1M98.6 198.9h.1M98.7 197.6l-.7 .2M98.7 198.7l-.1 .2M98.7 197.6h1.4M98.7 198.7l.3 .2M98.7 198.7h.1M99.1 198.7l-.1 .2M99.1 199.9l-.1 .2M99.1 198.7h.1"/>
<path d="M99.1 199.9h.1M99.1 198.7l.2 .2M99.1 199.9l.2 .2M99.4 198.7l-.1 .2M99.4 198.7h.1M99.6 198.6l-.2 .1M99.9 199.4h.8M100.1 197.6l.5 .1 .1 1.2M100.1 197.6l-1.9 .7M100.6 197.8h.1M100.6 199.8h.1M100.6 197.7l-1 .9"/>
<path d="M100.6 199h-.7v.8h.8M100.7 198.9v.1M100.7 199.8h.1M100.7 199.4v.4M100.7 199v.4M100.7 199.8v4.8M100.7 198.9l-.1 .1M100.7 199h-.1M16.2 205.4v.2M16.2 204.6v.3M16.2 204.9v.5M16.2 203.5h.1"/>
<path d="M16.2 205.6v1.2l.5 .1M16.2 204.6h.7v1h-.7M16.2 206.7h.1M16.2 204.9h.7M16.2 205.4h.7M16.2 201h.1M16.2 203.5l1.1 .9M16.7 206.9h2.1M17.3 204.4h.1M17.3 200.1h1.3M17.3 204.4h1.3M17.3 205.8h1.3"/>
<path d="M17.3 205.8l-1.1 .9M17.3 200.1l-1.1 .9M17.3 205.8l-1.1 1M17.3 203.1l.2 .2M17.3 201.4h.2M17.3 203.1h.2M17.3 201.4v1.7M17.4 204.4h.1M17.5 204.4l.1 .2 .1-.2M17.5 201.2l-.2 .2M17.5 203.3l1 .4 .1 .2M17.5 203.3h.1"/>
<path d="M17.5 201.2h.1M17.6 205.8l-.1-.1-.2 .1M17.6 200.1l-.1-.2-.2 .2M17.6 200.1h.1M17.6 202.2l-.1 .2 .1 .9 1.2 .5v.6M17.6 202.2h81.6M17.7 205.6l-.1 .2zM17.7 205.6h.1M17.7 204.4h.1M17.8 204.4l.1 .2M17.8 205.6l.1 .2M17.9 204.6h.1"/>
<path d="M18 200.1h.1M18 204.4l-.1 .2M18.1 205.6l-.2 .2M18.1 205.6l.1 .2M18.1 204.4l.1 .2 .1-.2M18.3 200.1h.1M18.4 205.6l-.2 .2zM18.4 205.6l.1 .2M18.4 204.4l.1 .2 .2-.2M18.6 200.1h.1M18.6 205.7v.1l.1-.2zM18.6 206.2h.2"/>
<path d="M18.6 204.4v.1M18.6 205.7v.1M18.6 203.9h.2M18.6 200v.1M18.6 200.7h.2M18.6 206.2l-1.9 .7M18.6 200.7l-1.1 .5M18.6 200.1v.6M18.6 203.9v.5M18.6 205.8v.4M18.7 204.4l.1 .2M18.7 205.6l.1 .2"/>
<path d="M18.7 204.4h.1M18.8 205.9l-.1 1.1h-2.4l-.1 .2v3.7h.3l.2 .2v4.7l.3 .2h2.9l.2 .2v4.2l.2 .7M18.8 205.8v.1M18.8 204.4v.2M18.8 200v.1M18.8 200.1v.6l-1.2 .5-.1 .9 .1 .1M18.8 204.4h1.5M18.8 205.8h.1M18.8 204.6h.1M18.8 200.1h1.5M18.8 205.9h1.5M18.9 200.1h.1"/>
<path d="M19 204.4l-.1 .2M19 205.6l-.1 .2M19 205.6l.2 .2M19 204.4l.2 .2 .1-.2M19.2 200.1h.1M19.3 205.6l-.1 .2M19.3 205.6h.1M19.3 204.4h.1M19.4 204.4l.1 .2 .1-.2M19.4 205.6l.1 .2M19.5 200.1h.1M19.6 205.6l-.1 .2"/>
<path d="M19.6 205.6l.2 .2M19.7 204.4l.1 .2M19.8 205.8h.1M19.8 204.6h.1M19.9 200.1h.1M19.9 204.4l-.1 .2M19.9 204.4v.1M19.9 204.4l.2 .2M20 205.6l-.2 .2M20.1 204.6h.1M20.1 204.6v1h-.1M20.3 204.4v1.5"/>
<path d="M20.3 200.1v4.3M20.3 205.9v15.2M21.6 208.3a1.08 1.08 0 0 1 0 1.4l-.2-.4zM25.1 204.8l.1-.1a.46 .46 0 0 1 .3 .4 .46 .46 0 0 1-.3 .5l-.1-.3M25.2 204.6l.2 .1M25.2 204.5l.2-.1a.91 .91 0 0 1 0 1.5l-.3-.4zM25.2 204.5l.1 .1M25.3 204.5v.1M25.4 205.5l-.2 .2M31.3 208.3a.73 .73 0 0 1 .7 .7 .73 .73 0 0 1-.6 .7 .85 .85 0 0 1-.1-1.4zM39 204.5a.7 .7 0 0 1 1 .7 .7 .7 0 0 1-1.1 .5l-.2-.7zM39.2 204.4a.63 .63 0 0 1 .6 .7"/>
<path d="M39.8 205.1l-.2-.4-.4-.1a.54 .54 0 0 1 .5 .8 .54 .54 0 0 1-.9 .1M39.8 205.1a.73 .73 0 0 1-.7 .7M48.2 208.4a.75 .75 0 0 1 0 1.2M58.1 204.7l.5-.2 .5 .3M58.1 204.7a.49 .49 0 0 1 .8 .3 .49 .49 0 0 1-.5 .6M58.4 205.8h.1M58.4 200.1h.1M58.4 204.4a.72 .72 0 0 0-.7 .8 .72 .72 0 0 0 .9 .6 .72 .72 0 0 0 .5-1M58.4 204.4a.71 .71 0 0 0-.7 .7 .71 .71 0 0 0 .6 .7 .71 .71 0 0 0 .8-.6M58.4 204.4a.7 .7 0 0 0-.7 .9 .7 .7 0 0 0 1.2 .3 .7 .7 0 0 0-.3-1.2M58.6 204.4a.7 .7 0 0 1 .5 .8 .7 .7 0 0 1-.7 .6M58.6 204.4l.5 .4"/>
<path d="M58.6 204.4a.63 .63 0 0 0-.8 .4 .63 .63 0 0 0 .4 .8 .63 .63 0 0 0 .8-.6 .54 .54 0 0 0-.9-.3M59.2 205.1a.71 .71 0 0 1-.8 .7M68.7 208.4a.73 .73 0 0 0 0 1.2M77.1 204.5a.7 .7 0 0 1 1 .7 .7 .7 0 0 1-1.1 .5l-.2-.7zM77.3 205.6l.3 .2M77.5 204.6a.52 .52 0 0 1 .6 .4 .52 .52 0 0 1-.4 .6M77.5 204.6h.5M77.7 204.4a.62 .62 0 0 0-.6 .7 .62 .62 0 0 0 .6 .6 .55 .55 0 0 0 .4-.7 .55 .55 0 0 0-.6-.4M77.7 205.8h.2M85.2 208.3a.73 .73 0 0 1 .7 .7 .73 .73 0 0 1-.6 .7 .85 .85 0 0 1-.1-1.4zM91.3 204.4a.75 .75 0 0 1 .4 1.2l-.2 .3a.85 .85 0 0 1-.2-1.5zM91.4 205.5l.3 .2"/>
<path d="M91.4 204.7h.1M91.5 204.7l.2-.1zM91.6 204.6l-.1 .1M91.7 204.5l-.2 .2M91.8 204.8l-.1-.1a.43 .43 0 0 0-.4 .4 .43 .43 0 0 0 .4 .4l.1-.1M95.2 208.3a1.2 1.2 0 0 1 0 1.4 1.71 1.71 0 0 1 0-1.4zM96.5 204.4v1.5M96.5 204.4h1.5M96.5 200.1h1.5M96.5 200.1v4.3M96.5 205.9v15.2M96.5 205.9h1.5"/>
<path d="M96.8 205.7l.3 .1M96.8 205.7h.1M97 204.6l-.1-.2-.2 .2v1l.1 .1M97 200.1h.1M97.1 205.8l.1-.2 .2 .2M97.1 205.8h.1M97.2 204.4l-.2 .2zM97.2 204.4l.1 .2 .2-.2M97.4 200.1l.1-.2 .1 .2M97.4 205.8h.1M97.5 204.4l-.1 .2M97.5 205.6l-.1 .2"/>
<path d="M97.5 205.6h.1M97.5 205.6l.2 .2M97.5 204.4l.1 .2M97.7 200.1l.1-.2 .2 .2M97.7 200.1h.1M97.7 205.8l.1-.2 .2 .2M97.7 205.8h.1M97.8 204.4l-.2 .2zM97.9 204.4l.1 .2M98 200.1l.1 .6 1.2 .6v.8l-.1 .1M98 206.2h.2M98 203.9h.2"/>
<path d="M98 205.8l.1-.2 .2 .2M98 206.9l.1 .1h2.4l.1 .2v3.7l-.4 .2v4.7l-.3 .2h-2.9l-.2 .1v4.3l-.3 .7M98 204.4v.2M98 205.8v.1M98 200.1h.1M98 206.9h.7M98 205.8h.1M98 205.9v1M98.1 200.7h.1M98.1 204.4l-.1 .2M98.2 204.4l.1 .2 .2-.2M98.2 200v.1"/>
<path d="M98.2 205.7v.1M98.2 203.9v.6M98.2 200.1v.6M98.2 205.8v.4M98.2 200.7l1.2 .5M98.2 200.1h1.4M98.2 206.2l1.9 .7M98.2 205.8h1.4M98.3 200.1l.1-.2 .2 .2M98.3 200.1h.1M98.5 204.4l-.2 .2M98.5 205.6l-.1 .2"/>
<path d="M98.5 205.6h.1M98.5 205.6l.1 .2M98.5 204.4l.1 .2M98.6 200.1h.1M98.6 200.1l.1-.2 .3 .2M98.7 205.8l.1-.2 .1 .2M98.7 206.9l-.7-.2 .7 .2M98.7 206.9h1.4M98.8 204.4l-.2 .2zM98.8 204.4l.2 .2M99 200.1h.1M99 205.8l.1-.2 .1 .2"/>
<path d="M99.1 204.4l-.1 .2zM99.1 204.4l.1 .2 .2-.2-.1 .2M99.2 202.2l.1 .2v.8l-1.2 .6-.1 .6M99.3 200.1l.1-.2 .2 .2M99.3 203.3h.1M99.3 201.2h.1M99.3 200.1h.1M99.3 205.8l.1-.1 .2 .1M99.3 201.4h.3M99.3 203.1h.3M99.4 201.2l.2 .2M99.4 203.3l-1.1 .4-.1 .2"/>
<path d="M99.6 203.1l-.2 .2M99.6 201.4v1.7M99.6 204.4h-.2M99.6 200.1l1 .9zM99.6 204.4l1-.9zM99.6 204.4h-1.5M99.6 205.8l1 1M99.6 205.8l1.1 .9M99.9 204.9h.8M99.9 205.4h.8M100.7 204.6v.3M100.7 205.4v.2"/>
<path d="M100.7 204.9v.5M100.7 205.6l-.1 1.2-.5 .1M100.7 204.6h-.8v1h.8M20.3 221.1h76.2"/>
<circle cx="66.5" cy="64.1" r="42.2"/>
<circle cx="66.5" cy="64.1" r="40.8"/>
<circle cx="66.5" cy="64.1" r="40.9"/>
<circle cx="66.5" cy="64.1" r="38.1"/>
<circle cx="66.5" cy="64.1" r="42.1"/>
<circle cx="151.8" cy="92.1" r=".7"/>
<circle cx="159.5" cy="99.1" r=".74"/>
<circle cx="159.6" cy="99.1" r=".47"/>
<circle cx="139.8" cy="114.8" r=".7"/>
<circle cx="146.7" cy="103.8" r=".7"/>
<circle cx="157.4" cy="104.1" r=".75"/>
<circle cx="157.4" cy="104" r=".47"/>
<circle cx="174.1" cy="113.3" r=".44"/>
<circle cx="176.3" cy="108.3" r=".43"/>
<circle cx="134.6" cy="126.4" r=".7"/>
<circle cx="145.5" cy="128.1" r="1.58"/>
<circle cx="145.5" cy="128.2" r="1.58"/>
<circle cx="147.6" cy="123.2" r="1.59"/>
<circle cx="147.7" cy="123.2" r="1.57"/>
<circle cx="154.1" cy="135" r=".71"/>
<circle cx="159.2" cy="123.5" r=".72"/>
<circle cx="30.4" cy="147.1" r=".41"/>
<circle cx="38.4" cy="156.7" r=".68"/>
<circle cx="38.5" cy="143.2" r=".68"/>
<circle cx="47.6" cy="147.1" r=".46"/>
<circle cx="47.6" cy="152.8" r=".48"/>
<circle cx="47.7" cy="152.9" r=".75"/>
<circle cx="47.7" cy="147" r=".75"/>
<circle cx="57.5" cy="143.2" r=".74"/>
<circle cx="57.5" cy="156.7" r=".74"/>
<circle cx="67.4" cy="152.9" r=".75"/>
<circle cx="67.4" cy="147" r=".75"/>
<circle cx="67.4" cy="147.1" r=".46"/>
<circle cx="67.5" cy="152.8" r=".46"/>
<circle cx="76.5" cy="156.7" r=".68"/>
<circle cx="39.3" cy="199.4" r=".43"/>
<circle cx="48.6" cy="195.5" r=".72"/>
<circle cx="58.4" cy="199.4" r=".48"/>
<circle cx="58.4" cy="199.3" r=".77"/>
<circle cx="68.3" cy="195.5" r=".72"/>
<circle cx="77.6" cy="199.4" r=".43"/>
<circle cx="39.3" cy="205.1" r=".44"/>
<circle cx="48.6" cy="209" r=".73"/>
<circle cx="58.4" cy="205.1" r=".47"/>
<circle cx="58.4" cy="205.2" r=".77"/>
<circle cx="68.3" cy="209" r=".72"/>
<circle cx="77.6" cy="205.1" r=".44"/>
</g>
<text font-size="8.5" x="195.5" y="263.6">A</text>
<g font-size="8.1">
<text x="51.7" y="9.3">2</text>
<text x="159.7" y="9.3">1</text>
<text x="4" y="72.8">B</text>
<text x="207.2" y="72.8">B</text>
<text x="3.3" y="212.5">A</text>
<text x="206.5" y="212.5">A</text>
<text x="51.7" y="276">2</text>
<text x="159.7" y="276">1</text>
</g>
<text font-size="4.9" x="116.1" y="241.4">Example of the LV3.1 coupling</text>
<g font-size="4.7">
<text x="76.1" y="16.3">A</text>
<text x="105.1" y="44.1">B</text>
<text x="119.3" y="54.3" transform="rotate(83 119.3 54.3)">15°</text>
<text x="21.4" y="66.5">B</text>
<text x="76.1" y="114.7">A</text>
<text x="122.1" y="151.4">C</text>
<text x="43.2" y="177.2">SECTION A-A</text>
<text x="123.9" y="203.6">D</text>
<text x="45.6" y="229.8">SECTION B-B</text>
<text x="80.5" y="257.1">--</text>
</g>
<text font-size="4.2" x="187.7" y="257.2">--</text>
<text font-size="3.5" x="178.2" y="252.9">i</text>
<g font-size="3.4">
<text x="116.1" y="236.6">Description:</text>
<text x="168.9" y="252.9">REV</text>
<text x="168.9" y="257.2">DWG. NO.</text>
<text x="195.7" y="255.4">SIZE</text>
<text x="168.9" y="261.6">SCALE: 1:2</text>
<text x="168.9" y="265.7">SHEET 1 OF 3</text>
</g>
<text font-size="3" x="10.8" y="275.7">SOLIDWORKS Educational Product. For Instructional Use Only.</text>
<g font-size="2.8">
<text x="60.3" y="257.1">6061-T6</text>
<text x="60.3" y="263.2">--</text>
<text x="60.3" y="260.3">AS MACHINED</text>
</g>
<g font-size="2.5">
<text x="93.3" y="239">Joe S.</text>
<text x="104.8" y="239.9">11/8/2018</text>
<text x="93.2" y="242">--</text>
<text x="93.2" y="245.4">--</text>
<text x="93.2" y="248.7">--</text>
</g>
<g font-size="2.2">
<text x="80.2" y="239">DRAWN</text>
<text x="93.3" y="235.8">NAME</text>
<text x="104.7" y="235.8">DATE</text>
<text x="80.2" y="245.4">ENG APPR.</text>
<text x="80.2" y="242">CHECKED</text>
<text x="80.2" y="248.7">MFG APPR.</text>
<text x="80.5" y="252.4">COMMENTS:</text>
<text x="13.8" y="258.9">DIMENSIONS ARE IN MILLIMETERS</text>
<text x="13.8" y="261.5">TOLERANCES:</text>
<text x="30.6" y="261.5">0.127</text>
</g>
<g font-size="2.1">
<text x="13.8" y="246.3">Copyright 2018</text>
<text x="13.8" y="249.4">Portland State Aerospace Society</text>
<text x="13.8" y="252.5">Licensed under CERN OHL v.1.2</text>
<text x="13.8" y="256">UNLESS OTHERWISE SPECIFIED:</text>
<text x="51.4" y="266">DO NOT SCALE DRAWING</text>
</g>
<g font-size="2">
<text x="50.2" y="257.1">Material</text>
<text x="50.2" y="263.2">Weight</text>
<text x="50.2" y="260.2">Finish</text>
</g>
</svg>
